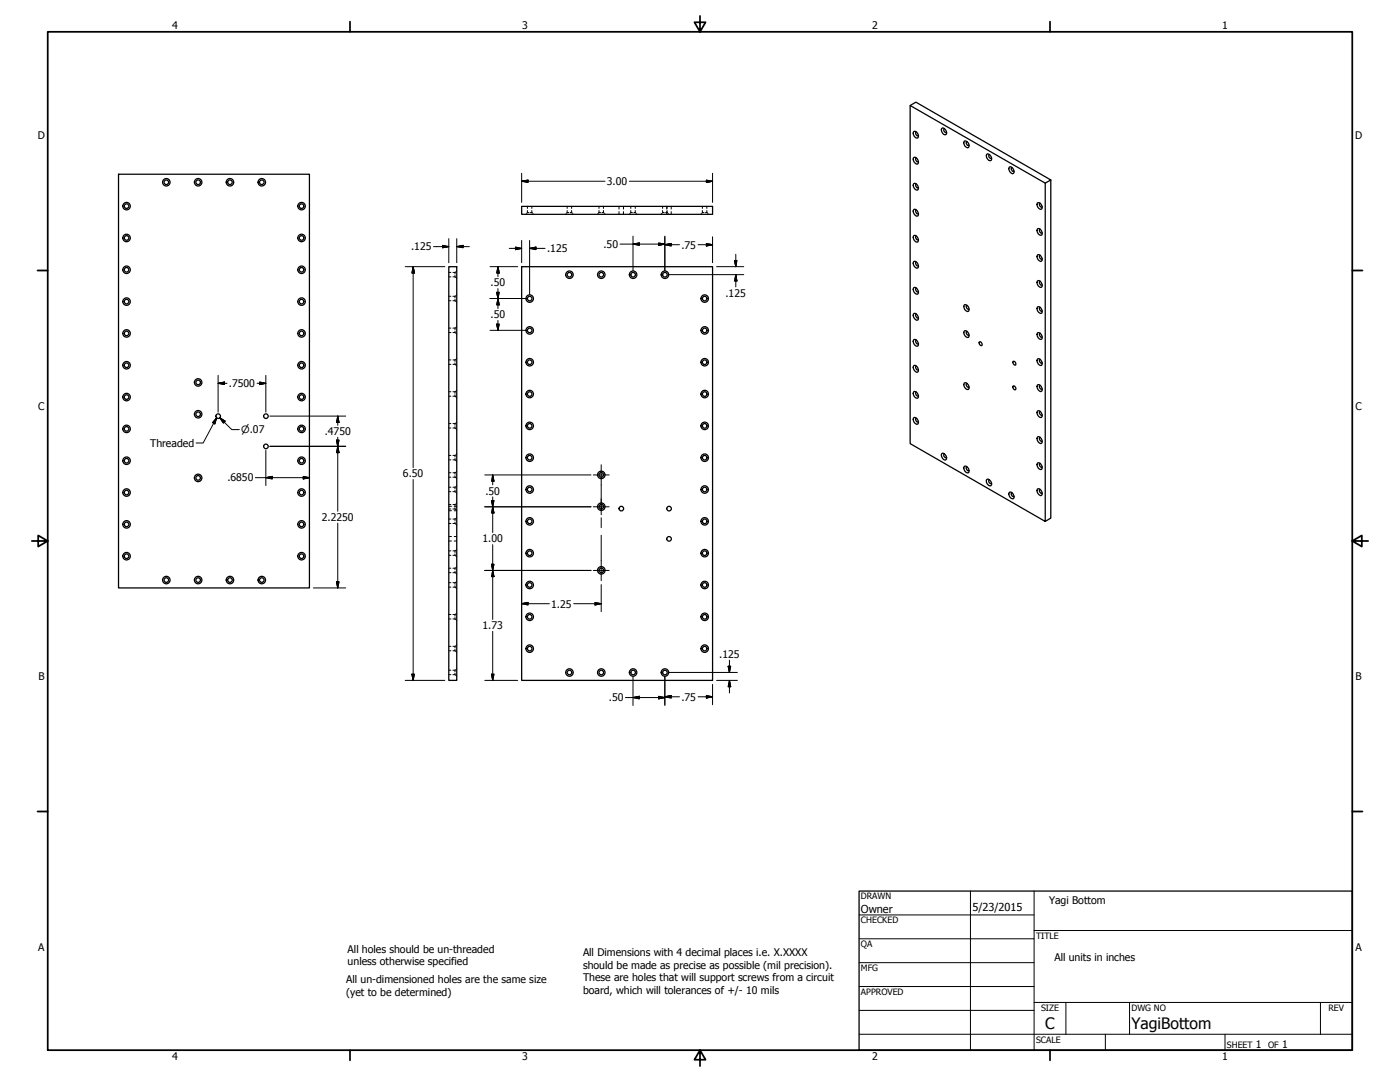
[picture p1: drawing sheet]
<svg xmlns="http://www.w3.org/2000/svg" width="559mm" height="432mm" viewBox="0 0 559 432" stroke-linecap="round" stroke-linejoin="round" font-family="sans-serif">
<!-- layer: Visible (ANSI) -->
<g fill="none" stroke="#000" stroke-width=".51">
<path d="M363.3 42.1l53.9 31M364.6 52.6l.3-.2a1.86 1.86 0 0 1 1.4 2.7 1.8 1.8 0 0 1-1.7-2.5zM365.8 52.6l-.3 .2a.96 .96 0 0 0 1.1 1.3M375.9 51.3l.3-.2a1.86 1.86 0 0 1 1.4 2.6 1.8 1.8 0 0 1-1.7-2.4zM377 51.3l-.3 .2a.97 .97 0 0 0 1.1 1.3M384.8 56.5l.3-.3a1.85 1.85 0 0 1 1.5 2.7 1.75 1.75 0 0 1-1.8-2.4zM386 56.5l-.3 .1a1.03 1.03 0 0 0 1.1 1.4M47.3 69.5h76.2v165.1h-76.2zM364.6 63l.3-.3a1.86 1.86 0 0 1 1.4 2.7 1.8 1.8 0 0 1-1.7-2.4zM364.6 73.4l.3-.2a1.86 1.86 0 0 1 1.4 2.6 1.8 1.8 0 0 1-1.7-2.4zM365.8 63.1l-.3 .1a1.02 1.02 0 0 0 1.1 1.3M365.8 73.4l-.3 .2a.96 .96 0 0 0 1.1 1.3"/>
<path d="M393.8 61.7l.3-.3a1.86 1.86 0 0 1 1.4 2.7 1.87 1.87 0 0 1-1.7-2.4zM394.9 61.7a.99 .99 0 0 0-.2 1 .99 .99 0 0 0 .8 .6l.3-.2M402.8 66.8l.3-.3a1.86 1.86 0 0 1 1.4 2.7 1.8 1.8 0 0 1-1.7-2.4zM403.9 66.9l-.2 .1a1.02 1.02 0 0 0 1 1.3M419.4 71.8l-53.8-31-2.3 1.3v134.9l53.9 31.1 2.2-1.3v-135l-2.2 1.3v135M208.2 82.4h76.2v3.1h-76.2zM364.6 83.8l.3-.3a1.86 1.86 0 0 1 1.4 2.7 1.8 1.8 0 0 1-1.7-2.4zM364.6 94.2l.3-.3a1.86 1.86 0 0 1 1.4 2.7 1.8 1.8 0 0 1-1.7-2.4zM365.8 83.8l-.3 .1a1.02 1.02 0 0 0 1.1 1.4M365.8 94.2l-.3 .2a.96 .96 0 0 0 1.1 1.2M414 81.1l.3-.3a1.83 1.83 0 0 1 1.4 2.6 1.72 1.72 0 0 1-1.7-2.3zM414 91.4l.3-.2a1.86 1.86 0 0 1 1.4 2.7 1.8 1.8 0 0 1-1.7-2.5z"/>
<path d="M415.2 81.1l-.3 .2a.96 .96 0 0 0 1.1 1.3M415.2 91.4l-.3 .2a1.02 1.02 0 0 0 1.1 1.4M179.1 106.4h3.2v165.1h-3.2zM208.2 106.4h76.2v165.1h-76.2zM364.6 104.5l.3-.2a1.86 1.86 0 0 1 1.4 2.6 1.8 1.8 0 0 1-1.7-2.4zM364.6 114.9l.3-.2a1.86 1.86 0 0 1 1.4 2.6 1.8 1.8 0 0 1-1.7-2.4zM365.8 104.6l-.3 .1a1.02 1.02 0 0 0 1.1 1.3M365.8 114.9l-.3 .2a1.02 1.02 0 0 0 1.1 1.4M414 101.9l.3-.3a1.83 1.83 0 0 1 1.4 2.6 1.72 1.72 0 0 1-1.7-2.3zM414 112.2l.3-.2a1.86 1.86 0 0 1 1.4 2.6 1.8 1.8 0 0 1-1.7-2.4zM415.2 101.9l-.3 .1a.96 .96 0 0 0 1.1 1.3M415.2 112.2l-.3 .2a1.02 1.02 0 0 0 1.1 1.3"/>
<path d="M364.6 125.3l.3-.3a1.86 1.86 0 0 1 1.4 2.7 1.8 1.8 0 0 1-1.7-2.4zM364.6 135.7l.3-.3a1.86 1.86 0 0 1 1.4 2.7 1.8 1.8 0 0 1-1.7-2.4zM365.8 125.3l-.3 .2a1.02 1.02 0 0 0 1.1 1.3M365.8 135.7l-.3 .2a1.02 1.02 0 0 0 1.1 1.3M384.8 121.8l.3-.3a1.85 1.85 0 0 1 1.5 2.7 1.75 1.75 0 0 1-1.8-2.4zM384.8 132.2l.3-.2a1.85 1.85 0 0 1 1.5 2.6 1.8 1.8 0 0 1-1.8-2.4zM386 121.9l-.3 .1a1.03 1.03 0 0 0 1.1 1.3M386 132.2l-.3 .2a1.03 1.03 0 0 0 1.1 1.3M390.9 136.5a.95 .95 0 0 1 1 .3 .95 .95 0 0 1 0 1.1 .95 .95 0 0 1-.9-.4 .95 .95 0 0 1-.1-1zM414 122.6l.3-.2a1.86 1.86 0 0 1 1.4 2.6 1.8 1.8 0 0 1-1.7-2.4zM414 133l.3-.3a1.86 1.86 0 0 1 1.4 2.7 1.8 1.8 0 0 1-1.7-2.4zM415.2 122.6l-.3 .2a.96 .96 0 0 0 1.1 1.3"/>
<path d="M415.2 133l-.3 .2a1.02 1.02 0 0 0 1.1 1.3M364.6 146l.3-.2a1.86 1.86 0 0 1 1.4 2.7 1.8 1.8 0 0 1-1.7-2.5zM364.6 156.5l.3-.3a1.86 1.86 0 0 1 1.4 2.7 1.8 1.8 0 0 1-1.7-2.4zM365.8 146.1l-.3 .1a1.02 1.02 0 0 0 1.1 1.4M365.8 156.5l-.3 .2a1.02 1.02 0 0 0 1.1 1.3M384.8 153l.3-.3a1.85 1.85 0 0 1 1.5 2.7 1.8 1.8 0 0 1-1.8-2.4zM386 153l-.3 .2a1.03 1.03 0 0 0 1.1 1.3M404.4 154.1a.97 .97 0 0 1 1 .3 .97 .97 0 0 1 0 1.1 .97 .97 0 0 1-1-.4 .97 .97 0 0 1 0-1zM404.4 144.2a.97 .97 0 0 1 1 .4 .97 .97 0 0 1 0 1.1 1.02 1.02 0 0 1-1-1.5zM414 143.4l.3-.3a1.86 1.86 0 0 1 1.4 2.7 1.8 1.8 0 0 1-1.7-2.4zM414 153.7l.3-.2a1.86 1.86 0 0 1 1.4 2.6 1.8 1.8 0 0 1-1.7-2.4zM415.2 143.4l-.3 .2a.96 .96 0 0 0 1.1 1.2"/>
<path d="M415.2 153.8l-.3 .1a1.02 1.02 0 0 0 1.1 1.4M364.6 166.8l.3-.2a1.86 1.86 0 0 1 1.4 2.6 1.75 1.75 0 0 1-1.7-2.4zM365.8 166.9l-.3 .1a1.02 1.02 0 0 0 1.1 1.3M414 164.1l.3-.2a1.86 1.86 0 0 1 1.4 2.7 1.8 1.8 0 0 1-1.7-2.5zM414 174.5l.3-.3a1.86 1.86 0 0 1 1.4 2.7 1.8 1.8 0 0 1-1.7-2.4zM415.2 164.1l-.3 .2a.96 .96 0 0 0 1.1 1.3M415.2 174.6l-.3 .1a1.02 1.02 0 0 0 1.1 1.3M375.9 181.1l.3-.3a1.86 1.86 0 0 1 1.4 2.7 1.8 1.8 0 0 1-1.7-2.4zM377 181.1l-.3 .2a.92 .92 0 0 0 .2 1 .92 .92 0 0 0 .9 .3M384.8 186.2l.3-.2a1.85 1.85 0 0 1 1.5 2.7 1.8 1.8 0 0 1-1.8-2.5zM386 186.3l-.3 .1a1.03 1.03 0 0 0 1.1 1.4M393.8 191.5l.3-.3a1.83 1.83 0 0 1 1.4 2.6 1.78 1.78 0 0 1-1.7-2.3z"/>
<path d="M394.9 191.5a.94 .94 0 0 0-.2 .9 .94 .94 0 0 0 .8 .6l.3-.1M402.8 196.6l.3-.3a1.86 1.86 0 0 1 1.4 2.7 1.8 1.8 0 0 1-1.7-2.4zM403.9 196.6l-.2 .2a1.02 1.02 0 0 0 1 1.3M414 184.9l.3-.2a1.86 1.86 0 0 1 1.4 2.6 1.8 1.8 0 0 1-1.7-2.4zM414 195.3l.3-.3a1.86 1.86 0 0 1 1.4 2.7 1.8 1.8 0 0 1-1.7-2.4zM415.2 184.9l-.3 .2a.96 .96 0 0 0 1.1 1.3M415.2 195.3l-.3 .2a1.02 1.02 0 0 0 1.1 1.3"/>
<circle cx="66.4" cy="72.7" r=".92"/>
<circle cx="66.4" cy="72.7" r="1.49"/>
<circle cx="79.1" cy="72.7" r=".92"/>
<circle cx="79.1" cy="72.7" r="1.49"/>
<circle cx="91.8" cy="72.7" r=".92"/>
<circle cx="91.8" cy="72.7" r="1.49"/>
<circle cx="104.5" cy="72.7" r=".92"/>
<circle cx="104.5" cy="72.7" r="1.49"/>
<circle cx="50.5" cy="95" r=".92"/>
<circle cx="50.5" cy="82.3" r=".92"/>
<circle cx="50.5" cy="82.3" r="1.49"/>
<circle cx="50.5" cy="95" r="1.49"/>
<circle cx="120.4" cy="95" r=".92"/>
<circle cx="120.4" cy="82.3" r=".92"/>
<circle cx="120.4" cy="82.3" r="1.49"/>
<circle cx="120.4" cy="95" r="1.49"/>
<circle cx="50.5" cy="107.7" r=".92"/>
<circle cx="50.5" cy="107.7" r="1.49"/>
<circle cx="120.4" cy="107.7" r=".92"/>
<circle cx="120.4" cy="107.7" r="1.49"/>
<circle cx="211.4" cy="119.2" r=".92"/>
<circle cx="211.4" cy="119.2" r="1.49"/>
<circle cx="227.3" cy="109.6" r=".92"/>
<circle cx="227.3" cy="109.6" r="1.49"/>
<circle cx="240" cy="109.6" r=".92"/>
<circle cx="240" cy="109.6" r="1.49"/>
<circle cx="252.7" cy="109.6" r=".92"/>
<circle cx="252.7" cy="109.6" r="1.49"/>
<circle cx="265.4" cy="109.6" r=".92"/>
<circle cx="265.4" cy="109.6" r="1.49"/>
<circle cx="281.3" cy="119.2" r=".92"/>
<circle cx="281.3" cy="119.2" r="1.49"/>
<circle cx="50.5" cy="120.4" r=".92"/>
<circle cx="50.5" cy="133.1" r=".92"/>
<circle cx="50.5" cy="133.1" r="1.49"/>
<circle cx="50.5" cy="120.4" r="1.49"/>
<circle cx="120.4" cy="120.4" r=".92"/>
<circle cx="120.4" cy="133.1" r=".92"/>
<circle cx="120.4" cy="133.1" r="1.49"/>
<circle cx="120.4" cy="120.4" r="1.49"/>
<circle cx="211.4" cy="131.9" r=".92"/>
<circle cx="211.4" cy="131.9" r="1.49"/>
<circle cx="281.3" cy="131.9" r=".92"/>
<circle cx="281.3" cy="131.9" r="1.49"/>
<circle cx="50.5" cy="158.5" r=".92"/>
<circle cx="50.5" cy="145.8" r=".92"/>
<circle cx="50.5" cy="145.8" r="1.49"/>
<circle cx="50.5" cy="158.5" r="1.49"/>
<circle cx="79.1" cy="152.6" r=".92"/>
<circle cx="79.1" cy="152.6" r="1.49"/>
<circle cx="120.4" cy="158.5" r=".92"/>
<circle cx="120.4" cy="145.8" r=".92"/>
<circle cx="120.4" cy="145.8" r="1.49"/>
<circle cx="120.4" cy="158.5" r="1.49"/>
<circle cx="211.4" cy="144.6" r=".92"/>
<circle cx="211.4" cy="157.3" r=".92"/>
<circle cx="211.4" cy="144.6" r="1.49"/>
<circle cx="211.4" cy="157.3" r="1.49"/>
<circle cx="281.3" cy="144.6" r=".92"/>
<circle cx="281.3" cy="157.3" r=".92"/>
<circle cx="281.3" cy="157.3" r="1.49"/>
<circle cx="281.3" cy="144.6" r="1.49"/>
<circle cx="50.5" cy="171.2" r=".92"/>
<circle cx="50.5" cy="171.2" r="1.49"/>
<circle cx="79.1" cy="165.3" r=".92"/>
<circle cx="79.1" cy="165.3" r="1.49"/>
<circle cx="87.1" cy="166.1" r=".92"/>
<circle cx="106.1" cy="166.1" r=".92"/>
<circle cx="106.1" cy="178.1" r=".92"/>
<circle cx="120.4" cy="171.2" r=".92"/>
<circle cx="120.4" cy="171.2" r="1.49"/>
<circle cx="211.4" cy="170" r=".92"/>
<circle cx="211.4" cy="170" r="1.49"/>
<circle cx="281.3" cy="170" r=".92"/>
<circle cx="281.3" cy="170" r="1.49"/>
<circle cx="50.5" cy="183.9" r=".92"/>
<circle cx="50.5" cy="196.6" r=".92"/>
<circle cx="50.5" cy="196.6" r="1.49"/>
<circle cx="50.5" cy="183.9" r="1.49"/>
<circle cx="79.1" cy="190.7" r=".92"/>
<circle cx="79.1" cy="190.7" r="1.49"/>
<circle cx="120.4" cy="183.9" r=".92"/>
<circle cx="120.4" cy="196.6" r=".92"/>
<circle cx="120.4" cy="196.6" r="1.49"/>
<circle cx="120.4" cy="183.9" r="1.49"/>
<circle cx="211.4" cy="195.4" r=".92"/>
<circle cx="211.4" cy="182.7" r=".92"/>
<circle cx="211.4" cy="182.7" r="1.49"/>
<circle cx="211.4" cy="195.4" r="1.49"/>
<circle cx="240" cy="189.5" r=".92"/>
<circle cx="240" cy="189.5" r="1.49"/>
<circle cx="281.3" cy="195.4" r=".92"/>
<circle cx="281.3" cy="182.7" r=".92"/>
<circle cx="281.3" cy="195.4" r="1.49"/>
<circle cx="281.3" cy="182.7" r="1.49"/>
<circle cx="50.5" cy="209.3" r=".92"/>
<circle cx="50.5" cy="209.3" r="1.49"/>
<circle cx="120.4" cy="209.3" r=".92"/>
<circle cx="120.4" cy="209.3" r="1.49"/>
<circle cx="211.4" cy="208.1" r=".92"/>
<circle cx="211.4" cy="208.1" r="1.49"/>
<circle cx="240" cy="202.2" r=".92"/>
<circle cx="240" cy="202.2" r="1.49"/>
<circle cx="248" cy="203" r=".92"/>
<circle cx="267" cy="215" r=".92"/>
<circle cx="267" cy="203" r=".92"/>
<circle cx="281.3" cy="208.1" r=".92"/>
<circle cx="281.3" cy="208.1" r="1.49"/>
<circle cx="50.5" cy="222" r=".92"/>
<circle cx="50.5" cy="222" r="1.49"/>
<circle cx="66.4" cy="231.5" r=".92"/>
<circle cx="66.4" cy="231.5" r="1.49"/>
<circle cx="79.1" cy="231.5" r=".92"/>
<circle cx="79.1" cy="231.5" r="1.49"/>
<circle cx="91.8" cy="231.5" r=".92"/>
<circle cx="91.8" cy="231.5" r="1.49"/>
<circle cx="104.5" cy="231.5" r=".92"/>
<circle cx="104.5" cy="231.5" r="1.49"/>
<circle cx="120.4" cy="222" r=".92"/>
<circle cx="120.4" cy="222" r="1.49"/>
<circle cx="211.4" cy="220.8" r=".92"/>
<circle cx="211.4" cy="233.5" r=".92"/>
<circle cx="211.4" cy="220.8" r="1.49"/>
<circle cx="211.4" cy="233.5" r="1.49"/>
<circle cx="240" cy="227.6" r=".92"/>
<circle cx="240" cy="227.6" r="1.49"/>
<circle cx="281.3" cy="220.8" r=".92"/>
<circle cx="281.3" cy="233.5" r=".92"/>
<circle cx="281.3" cy="233.5" r="1.49"/>
<circle cx="281.3" cy="220.8" r="1.49"/>
<circle cx="211.4" cy="246.2" r=".92"/>
<circle cx="211.4" cy="258.9" r=".92"/>
<circle cx="211.4" cy="246.2" r="1.49"/>
<circle cx="211.4" cy="258.9" r="1.49"/>
<circle cx="281.3" cy="246.2" r=".92"/>
<circle cx="281.3" cy="258.9" r=".92"/>
<circle cx="281.3" cy="246.2" r="1.49"/>
<circle cx="281.3" cy="258.9" r="1.49"/>
<circle cx="227.3" cy="268.4" r=".92"/>
<circle cx="227.3" cy="268.4" r="1.49"/>
<circle cx="240" cy="268.4" r=".92"/>
<circle cx="240" cy="268.4" r="1.49"/>
<circle cx="252.7" cy="268.4" r=".92"/>
<circle cx="252.7" cy="268.4" r="1.49"/>
<circle cx="265.4" cy="268.4" r=".92"/>
<circle cx="265.4" cy="268.4" r="1.49"/>
</g>
<!-- layer: Hidden (ANSI) -->
<g fill="none" stroke="#000" stroke-width=".4">
<path d="M210.1 85.3l-.2 .2M210.5 84.8h.6M210.5 84.8l-.2 .2M210.5 82.4v.8M210.5 84v.8M211.7 84.8h.6M212.3 84.8l.2 .2M212.3 82.4v.8M212.3 84v.8M212.7 85.3l.2 .2M226 85.3l-.2 .2M226.4 84.8h.6"/>
<path d="M226.4 84.8l-.2 .2M226.4 82.4v.8M226.4 84v.8M227.6 84.8h.6M228.2 84.8l.2 .2M228.2 82.4v.8M228.2 84v.8M228.6 85.3l.2 .2M238.7 85.3l-.2 .2M239.1 84.8h.6M239.1 84.8l-.2 .2M239.1 82.4v.8"/>
<path d="M239.1 84v.8M240.3 84.8h.6M240.9 84.8l.2 .2M240.9 82.4v.8M240.9 84v.8M241.3 85.3l.2 .2M247.1 82.4v1M247.1 84.5v1M248.9 82.4v1M248.9 84.5v1M251.4 85.3l-.2 .2M251.8 84.8h.6"/>
<path d="M251.8 84.8l-.2 .2M251.8 82.4v.8M251.8 84v.8M253 84.8h.6M253.6 84.8l.2 .2M253.6 82.4v.8M253.6 84v.8M254 85.3l.2 .2M264.1 85.3l-.2 .2M264.5 84.8h.6M264.5 84.8l-.2 .2M264.5 82.4v.8"/>
<path d="M264.5 84v.8M265.7 84.8h.6M266.1 82.4v1M266.1 84.5v1M266.3 84.8l.2 .2M266.3 82.4v.8M266.3 84v.8M266.7 85.3l.2 .2M267.9 82.4v1M267.9 84.5v1M280 85.3l-.2 .2M280.4 84.8h.6"/>
<path d="M280.4 84.8l-.2 .2M280.4 82.4v.8M280.4 84v.8M281.6 84.8h.5M282.1 84.8l.3 .2M282.1 82.4v.8M282.1 84v.8M282.6 85.3l.2 .2M179.1 118.2h.9M179.1 108.7h.9M179.1 110.5h.9M180.8 118.2h.8"/>
<path d="M180.8 108.7h.8M180.8 110.5h.8M181.6 108.7v.6M181.6 109.9v.6M181.6 118.2v.7M181.6 119.4v.6M181.6 110.5l.3 .2M181.9 118l-.3 .2M181.9 108.5l-.3 .2M182.1 110.9l.2 .2M182.3 117.7l-.2 .2M182.3 108.1l-.2 .2"/>
<path d="M179.1 120h.9M179.1 132.7h.9M179.1 130.9h.9M180.8 120h.8M180.8 132.7h.8M180.8 130.9h.8M181.6 130.9v.7M181.6 132.1v.6M181.6 120l.3 .3M181.6 132.7l.3 .3M181.9 130.7l-.3 .2M182.1 120.5l.2 .1"/>
<path d="M182.1 133.2l.2 .1M182.3 130.4l-.2 .2M179.1 145.4h.9M179.1 143.6h.9M179.1 158.1h.9M179.1 156.3h.9M180.8 145.4h.8M180.8 143.6h.8M180.8 158.1h.8M180.8 156.3h.8M181.6 143.6v.7M181.6 144.8v.6"/>
<path d="M181.6 156.3v.7M181.6 157.5v.6M181.6 145.4l.3 .3M181.6 158.1l.3 .3M181.9 143.4l-.3 .2M181.9 156.1l-.3 .2M182.1 145.9l.2 .1M182.1 158.6l.2 .2M182.3 143.1l-.2 .2M182.3 155.8l-.2 .2M179.1 170.8h.9M179.1 169h.9"/>
<path d="M180.8 170.8h.8M180.8 169h.8M181.6 169v.7M181.6 170.2v.6M181.6 170.8l.3 .3M181.9 168.8l-.3 .2M182.1 171.3l.2 .1M182.3 168.5l-.2 .2M179.1 188.7h.9M179.1 190.4h.9M179.1 183.5h.9M179.1 181.7h.9"/>
<path d="M179.1 196.2h.9M179.1 194.4h.9M180.8 188.7h.8M180.8 190.4h.8M180.8 183.5h.8M180.8 181.7h.8M180.8 196.2h.8M180.8 194.4h.8M181.6 181.7v.7M181.6 182.9v.6M181.6 188.7v.5M181.6 189.9v.5"/>
<path d="M181.6 194.4v.7M181.6 195.6v.6M181.6 190.4l.3 .2M181.6 183.5l.3 .3M181.6 196.2l.3 .3M181.9 188.5l-.3 .2M181.9 181.5l-.3 .2M181.9 194.2l-.3 .2M182.1 190.9l.2 .2M182.1 184l.2 .1M182.1 196.7l.2 .1M182.3 188l-.2 .2"/>
<path d="M182.3 181.2l-.2 .2M182.3 193.9l-.2 .2M179.1 201.4h.9M179.1 203.1h.9M179.1 208.9h.9M179.1 207.1h.9M179.1 219.8h.9M179.1 202.1h1.1M179.1 203.8h1.1M179.1 214.1h1.1M179.1 215.9h1.1M180.8 201.4h.8"/>
<path d="M180.8 203.1h.8M180.8 208.9h.8M180.8 207.1h.8M180.8 219.8h.8M181.3 202.1h1M181.3 203.8h1M181.3 214.1h1M181.3 215.9h1M181.6 201.4v.5M181.6 202.6v.5M181.6 207.1v.7M181.6 208.3v.6"/>
<path d="M181.6 219.8v.7M181.6 203.1l.3 .2M181.6 208.9l.3 .3M181.9 201.2l-.3 .2M181.9 206.9l-.3 .2M181.9 219.6l-.3 .2M182.1 203.6l.2 .2M182.1 209.4l.2 .1M182.3 200.7l-.2 .2M182.3 206.6l-.2 .2M182.3 219.3l-.2 .2M179.1 226.8h.9"/>
<path d="M179.1 228.5h.9M179.1 221.6h.9M179.1 234.3h.9M179.1 232.5h.9M180.8 226.8h.8M180.8 228.5h.8M180.8 221.6h.8M180.8 234.3h.8M180.8 232.5h.8M181.6 221v.6M181.6 226.8v.5M181.6 228v.5"/>
<path d="M181.6 232.5v.7M181.6 233.7v.6M181.6 228.5l.3 .2M181.6 221.6l.3 .3M181.6 234.3l.3 .3M181.9 226.6l-.3 .2M181.9 232.3l-.3 .2M182.1 229l.2 .2M182.1 222.1l.2 .1M182.1 234.8l.2 .1M182.3 226.1l-.2 .2M182.3 232l-.2 .2"/>
<path d="M179.1 247h.9M179.1 245.2h.9M179.1 259.7h.9M179.1 257.9h.9M180.8 247h.8M180.8 245.2h.8M180.8 259.7h.8M180.8 257.9h.8M181.6 245.2v.7M181.6 246.4v.6M181.6 257.9v.7M181.6 259.1v.6"/>
<path d="M181.6 247l.3 .3M181.6 259.7l.3 .3M181.9 245l-.3 .2M181.9 257.7l-.3 .2M182.1 247.5l.2 .1M182.3 244.7l-.2 .2M182.3 257.4l-.2 .2M179.1 267.5h.9M179.1 269.2h.9M180.8 267.5h.8M180.8 269.2h.8M181.6 267.5v.6"/>
<path d="M181.6 268.7v.5M181.6 269.2l.3 .3M181.9 267.3l-.3 .2M182.1 260.2l.2 .1M182.1 269.7l.2 .2M182.3 266.9l-.2 .2"/>
</g>
<!-- layer: Border (ANSI) -->
<g fill="none" stroke="#000" stroke-width=".7">
<path d="M19 12.7h520.8v406.4h-520.8zM139.7 8.6v4.1M279.4 6.3v6.4l-2.2-3.8h4.4l-2.2 3.8M419.1 8.6v4.1M15 107.9h4M539.8 107.9h4M12.7 215.9h6.3l-3.8-2.2v4.4l3.8-2.2M539.8 215.9l3.8 2.2v-4.4l-3.8 2.2h6.3M15 323.8h4M539.8 323.8h4M139.7 419.1v4.1M279.4 419.1l2.2 3.8h-4.4l2.2-3.8v6.3"/>
<path d="M419.1 419.1v4.1"/>
</g>
<!-- layer: Title (ANSI) -->
<g fill="none" stroke="#000" stroke-width=".4">
<path d="M387.3 355.6v63.5M412.7 355.6v63.5M342.9 365.1h69.8M342.9 374.6h69.8M412.7 371.3h127.1M342.9 384.2h69.8M342.9 393.7h69.8M342.9 412.7h196.9M342.9 403.2h69.8M412.7 400h127.1M425.4 400v12.7M441.2 412.7v6.4"/>
<path d="M450.8 400v12.7M488.9 412.7v6.4M527 400v12.7"/>
</g>
<path d="M342.9 355.6h196.9v63.5h-196.9z" fill="none" stroke="#000" stroke-width=".51"/>
<!-- layer: Dimension (ANSI) -->
<g fill="none" stroke="#000" stroke-width=".4">
<path d="M208.2 72.3l2.6-.4v.9zM208.2 72.3h33.3M208.2 69.2v11.6M251.2 72.3h33.2M281.9 71.9l2.5 .4-2.5 .5zM284.4 69.2v11.6M173 98.4h6.1M176.7 97.9l2.4 .5-2.4 .5zM179.1 95.2v9.6M182.3 98.4l2.5-.5v1zM182.3 98.4h5M182.3 95.2v9.6"/>
<path d="M203.3 99.1h4.9M205.7 98.6l2.5 .5-2.5 .5zM208.2 95.9v8.9M211.4 99.1l2.5-.5v1zM211.4 99.1h6.2M211.4 95.9v21.6M247.5 97.4h17.9M252.7 97.4l2.5-.4v.9zM252.7 94.2v13.8M262.9 97l2.5 .4-2.5 .5zM265.4 97.7l2.5-.5v1zM265.4 97.7h5.8"/>
<path d="M265.4 94.2v13.8M278.6 97.7h5.8M281.9 97.2l2.5 .5-2.5 .5zM284.4 94.5v10.3M161.7 106.4h15.8M164.9 106.4l.5 2.6h-1zM164.9 106.4v80.2M195.6 106.4h11M195.6 119.1h14.2M198.2 116.6h1.1l-.5 2.5zM198.8 106.4l.5 2.6h-1.1zM198.8 119.1l.5 2.6h-1.1z"/>
<path d="M198.8 106.4v4M198.8 115.2v7.9M267 109.6h29.9M286 106.4h10.9M293.2 103.9h.9l-.4 2.5zM293.7 109.6l.4 2.5h-.9zM293.7 101.5v4.9M293.7 109.6v4.9M195.6 131.8h14.2M198.2 129.3h1.1l-.5 2.5zM198.8 127.9v3.9M87.1 153l2.5-.5v1z"/>
<path d="M87.1 153h3.5M87.1 149.8v14.7M102.6 153h3.5M103.6 152.5l2.5 .5-2.5 .5zM106.1 149.8v14.7M87.7 166.7l2.2 1.4-.7 .7zM87.7 166.7l4.8 4.7h3M106.1 179.7v14.1M107.7 178.1h30.3M107.7 166.1h30.3M134.3 175.6h1l-.5 2.5zM134.8 166.1l.5 2.5h-1z"/>
<path d="M134.8 178.1l.5 2.6h-1zM134.8 166.1v3.6M134.8 174.5v29.5M101.9 190.6h21.6M106.1 190.6l2.5-.5v1zM121 190.1l2.5 .5-2.5 .5zM164.9 191.4v80.1M193.5 189.5h42.4M196.2 199.8h1l-.5 2.4zM196.7 189.5l.5 2.5h-1zM196.7 189.5v4M196.7 198.3v14.2"/>
<path d="M134.8 208.8v25.8M193.5 202.2h42.4M196.7 202.2l.5 2.5h-1zM196.7 217.4v29.8M125.1 234.6h12.9M134.3 232.2h1l-.5 2.4zM193.5 227.6h42.4M196.2 225.2h1l-.5 2.4zM196.7 227.6l.5 2.5h-1zM240 233.3v10.8M196.7 252v19.5M208.2 240.9l2.6-.5v1z"/>
<path d="M208.2 240.9h11.1M229 240.9h11M237.5 240.4l2.5 .5-2.5 .5zM161.7 271.5h15.8M164.4 269h1l-.5 2.5zM193.5 271.5h13.1M196.2 269h1l-.5 2.5zM249.6 278.4h15.8M252.7 278.4l2.5-.5v1zM252.7 269.9v11.7M262.9 277.9l2.5 .5-2.5 .5zM265.4 278.1l2.5-.5v1z"/>
<path d="M265.4 269.9v11.7M265.4 278.1h5.8M267 268.4h27.3M278.6 278.1h5.8M281.9 277.6l2.5 .5-2.5 .5zM284.4 273.1v8.1M286 271.5h8.3M290.6 265.9h1.1l-.6 2.5zM291.1 271.5l.6 2.6h-1.1zM291.1 263.5v4.9M291.1 271.5v5"/>
</g>
<g fill="#000" stroke="#000" stroke-width=".4">
<path d="M208.2 72.3l2.6-.4zM208.2 72.3l2.6-.4v.9zM281.9 72.8l2.5-.5zM281.9 71.9l2.5 .4-2.5 .5zM176.7 98.9l2.4-.5zM176.7 97.9l2.4 .5-2.4 .5zM182.3 98.4l2.5-.5zM182.3 98.4l2.5-.5v1zM205.7 99.6l2.5-.5zM205.7 98.6l2.5 .5-2.5 .5zM211.4 99.1l2.5-.5zM211.4 99.1l2.5-.5v1z"/>
<path d="M252.7 97.4l2.5-.4zM252.7 97.4l2.5-.4v.9zM262.9 97.9l2.5-.5zM262.9 97l2.5 .4-2.5 .5zM265.4 97.7l2.5-.5zM265.4 97.7l2.5-.5v1zM281.9 98.2l2.5-.5zM281.9 97.2l2.5 .5-2.5 .5zM164.9 106.4l.5 2.6zM164.9 106.4l.5 2.6h-1zM198.2 116.6l.6 2.5zM198.2 116.6h1.1l-.5 2.5z"/>
<path d="M198.8 106.4l.5 2.6zM198.8 106.4l.5 2.6h-1.1zM293.2 103.9l.5 2.5zM293.2 103.9h.9l-.4 2.5zM293.7 109.6l.4 2.5zM293.7 109.6l.4 2.5h-.9zM198.2 129.3l.6 2.5zM198.2 129.3h1.1l-.5 2.5zM198.8 119.1l.5 2.6zM198.8 119.1l.5 2.6h-1.1zM87.1 153l2.5-.5zM87.1 153l2.5-.5v1z"/>
<path d="M103.6 153.5l2.5-.5zM103.6 152.5l2.5 .5-2.5 .5zM87.7 166.7l2.2 1.4zM87.7 166.7l2.2 1.4-.7 .7zM134.3 175.6l.5 2.5zM134.3 175.6h1l-.5 2.5zM134.8 166.1l.5 2.5zM134.8 166.1l.5 2.5h-1zM106.1 190.6l2.5-.5zM106.1 190.6l2.5-.5v1zM121 191.1l2.5-.5zM121 190.1l2.5 .5-2.5 .5z"/>
<path d="M134.8 178.1l.5 2.6zM134.8 178.1l.5 2.6h-1zM196.2 199.8l.5 2.4zM196.2 199.8h1l-.5 2.4zM196.7 189.5l.5 2.5zM196.7 189.5l.5 2.5h-1zM196.7 202.2l.5 2.5zM196.7 202.2l.5 2.5h-1zM134.3 232.2l.5 2.4zM134.3 232.2h1l-.5 2.4zM196.2 225.2l.5 2.4zM196.2 225.2h1l-.5 2.4z"/>
<path d="M196.7 227.6l.5 2.5zM196.7 227.6l.5 2.5h-1zM208.2 240.9l2.6-.5zM208.2 240.9l2.6-.5v1zM237.5 241.4l2.5-.5zM237.5 240.4l2.5 .5-2.5 .5zM164.4 269l.5 2.5zM164.4 269h1l-.5 2.5zM196.2 269l.5 2.5zM196.2 269h1l-.5 2.5zM252.7 278.4l2.5-.5zM252.7 278.4l2.5-.5v1z"/>
<path d="M262.9 278.9l2.5-.5zM262.9 277.9l2.5 .5-2.5 .5zM265.4 278.1l2.5-.5zM265.4 278.1l2.5-.5v1zM281.9 278.6l2.5-.5zM281.9 277.6l2.5 .5-2.5 .5zM290.6 265.9l.5 2.5zM290.6 265.9h1.1l-.6 2.5zM291.1 271.5l.6 2.6zM291.1 271.5l.6 2.6h-1.1z"/>
</g>
<!-- layer: Center Mark (ANSI) -->
<path d="M236.8 189.5h6.3M240 199.1v6.3M236.8 202.2h6.3M236.8 227.6h6.3" fill="none" stroke="#000" stroke-width=".4"/>
<!-- layer: Centerline (ANSI) -->
<path d="M240 185.5v18.1M240 206.6v4M240 213.6v18.1" fill="none" stroke="#000" stroke-width=".4"/>
<!-- layer: Symbol (ANSI) -->
<path d="M86.5 166.7l-.8 2.5-.9-.5zM86.5 166.7l-5.4 10.1h-2.8" fill="none" stroke="#000" stroke-width=".4"/>
<path d="M86.5 166.7l-.8 2.5zM86.5 166.7l-.8 2.5-.9-.5z" fill="#000" stroke="#000" stroke-width=".4"/>
<g font-size="6.3">
<text x="417.2" y="410.6">C</text>
<text x="451.6" y="410.7">YagiBottom</text>
</g>
<g font-size="4.4">
<text x="343.7" y="364.3">Owner</text>
<text x="388.1" y="363.7">5/23/2015</text>
</g>
<g font-size="4.2">
<text x="68.7" y="11.7">4</text>
<text x="208.4" y="11.7">3</text>
<text x="348.1" y="11.7">2</text>
<text x="487.8" y="11.7">1</text>
<text x="15.1" y="55.5">D</text>
<text x="540.9" y="55.5">D</text>
<text x="242.3" y="73.9">3.00</text>
<text x="164.1" y="99.9">.125</text>
<text x="218.4" y="100.6">.125</text>
<text x="240.9" y="98.9">.50</text>
<text x="272" y="99.2">.75</text>
<text x="195.8" y="114.3">.50</text>
<text x="289.6" y="118.4">.125</text>
<text x="195.8" y="127">.50</text>
<text x="91.4" y="154.5">.7500</text>
<text x="15.2" y="163.4">C</text>
<text x="541" y="163.4">C</text>
<text x="129.6" y="173.6">.4750</text>
<text x="59.9" y="178.3">Threaded</text>
<text x="160.8" y="190.5">6.50</text>
<text x="90.7" y="192.2">.6850</text>
<text x="193.7" y="197.4">.50</text>
<text x="128.5" y="207.9">2.2250</text>
<text x="192.6" y="216.5">1.00</text>
<text x="220" y="242.4">1.25</text>
<text x="192.6" y="251.1">1.73</text>
<text x="287.1" y="262.6">.125</text>
<text x="15.3" y="271.4">B</text>
<text x="541.1" y="271.4">B</text>
<text x="243" y="279.9">.50</text>
<text x="272" y="279.6">.75</text>
<text x="418.7" y="360.8">Yagi Bottom</text>
<text x="15.2" y="379.3">A</text>
<text x="138.7" y="380.2">All holes should be un-threaded</text>
<text x="232.7" y="381.6">All Dimensions with 4 decimal places i.e. X.XXXX</text>
<text x="420.9" y="383.5">All units in inches</text>
<text x="541" y="379.3">A</text>
<text x="138.7" y="385.3">unless otherwise specified</text>
<text x="232.7" y="386.6">should be made as precise as possible (mil precision).</text>
<text x="138.2" y="392.4">All un-dimensioned holes are the same size</text>
<text x="232.7" y="391.6">These are holes that will support screws from a circuit</text>
<text x="138.2" y="397.5">(yet to be determined)</text>
<text x="232.7" y="396.6">board, which will tolerances of +/- 10 mils</text>
<text x="501.3" y="418.3">1</text>
<text x="511.8" y="418.3">1</text>
<text x="68.7" y="423.2">4</text>
<text x="208.4" y="423.2">3</text>
<text x="348.1" y="423.2">2</text>
<text x="487.8" y="423.2">1</text>
</g>
<text font-size="4" x="96.3" y="172.9">⌀.07</text>
<g font-size="3.5">
<text x="343.7" y="358.9">DRAWN</text>
<text x="343.7" y="368.5">CHECKED</text>
<text x="413.5" y="374.6">TITLE</text>
<text x="343.7" y="378">QA</text>
<text x="343.7" y="387.5">MFG</text>
<text x="343.7" y="397.1">APPROVED</text>
<text x="415.5" y="403.4">SIZE</text>
<text x="451.6" y="403.4">DWG NO</text>
<text x="530.3" y="403.4">REV</text>
<text x="413.5" y="416.1">SCALE</text>
<text x="489.7" y="418.3">SHEET</text>
<text x="506.2" y="418.3">OF</text>
</g>
</svg>
